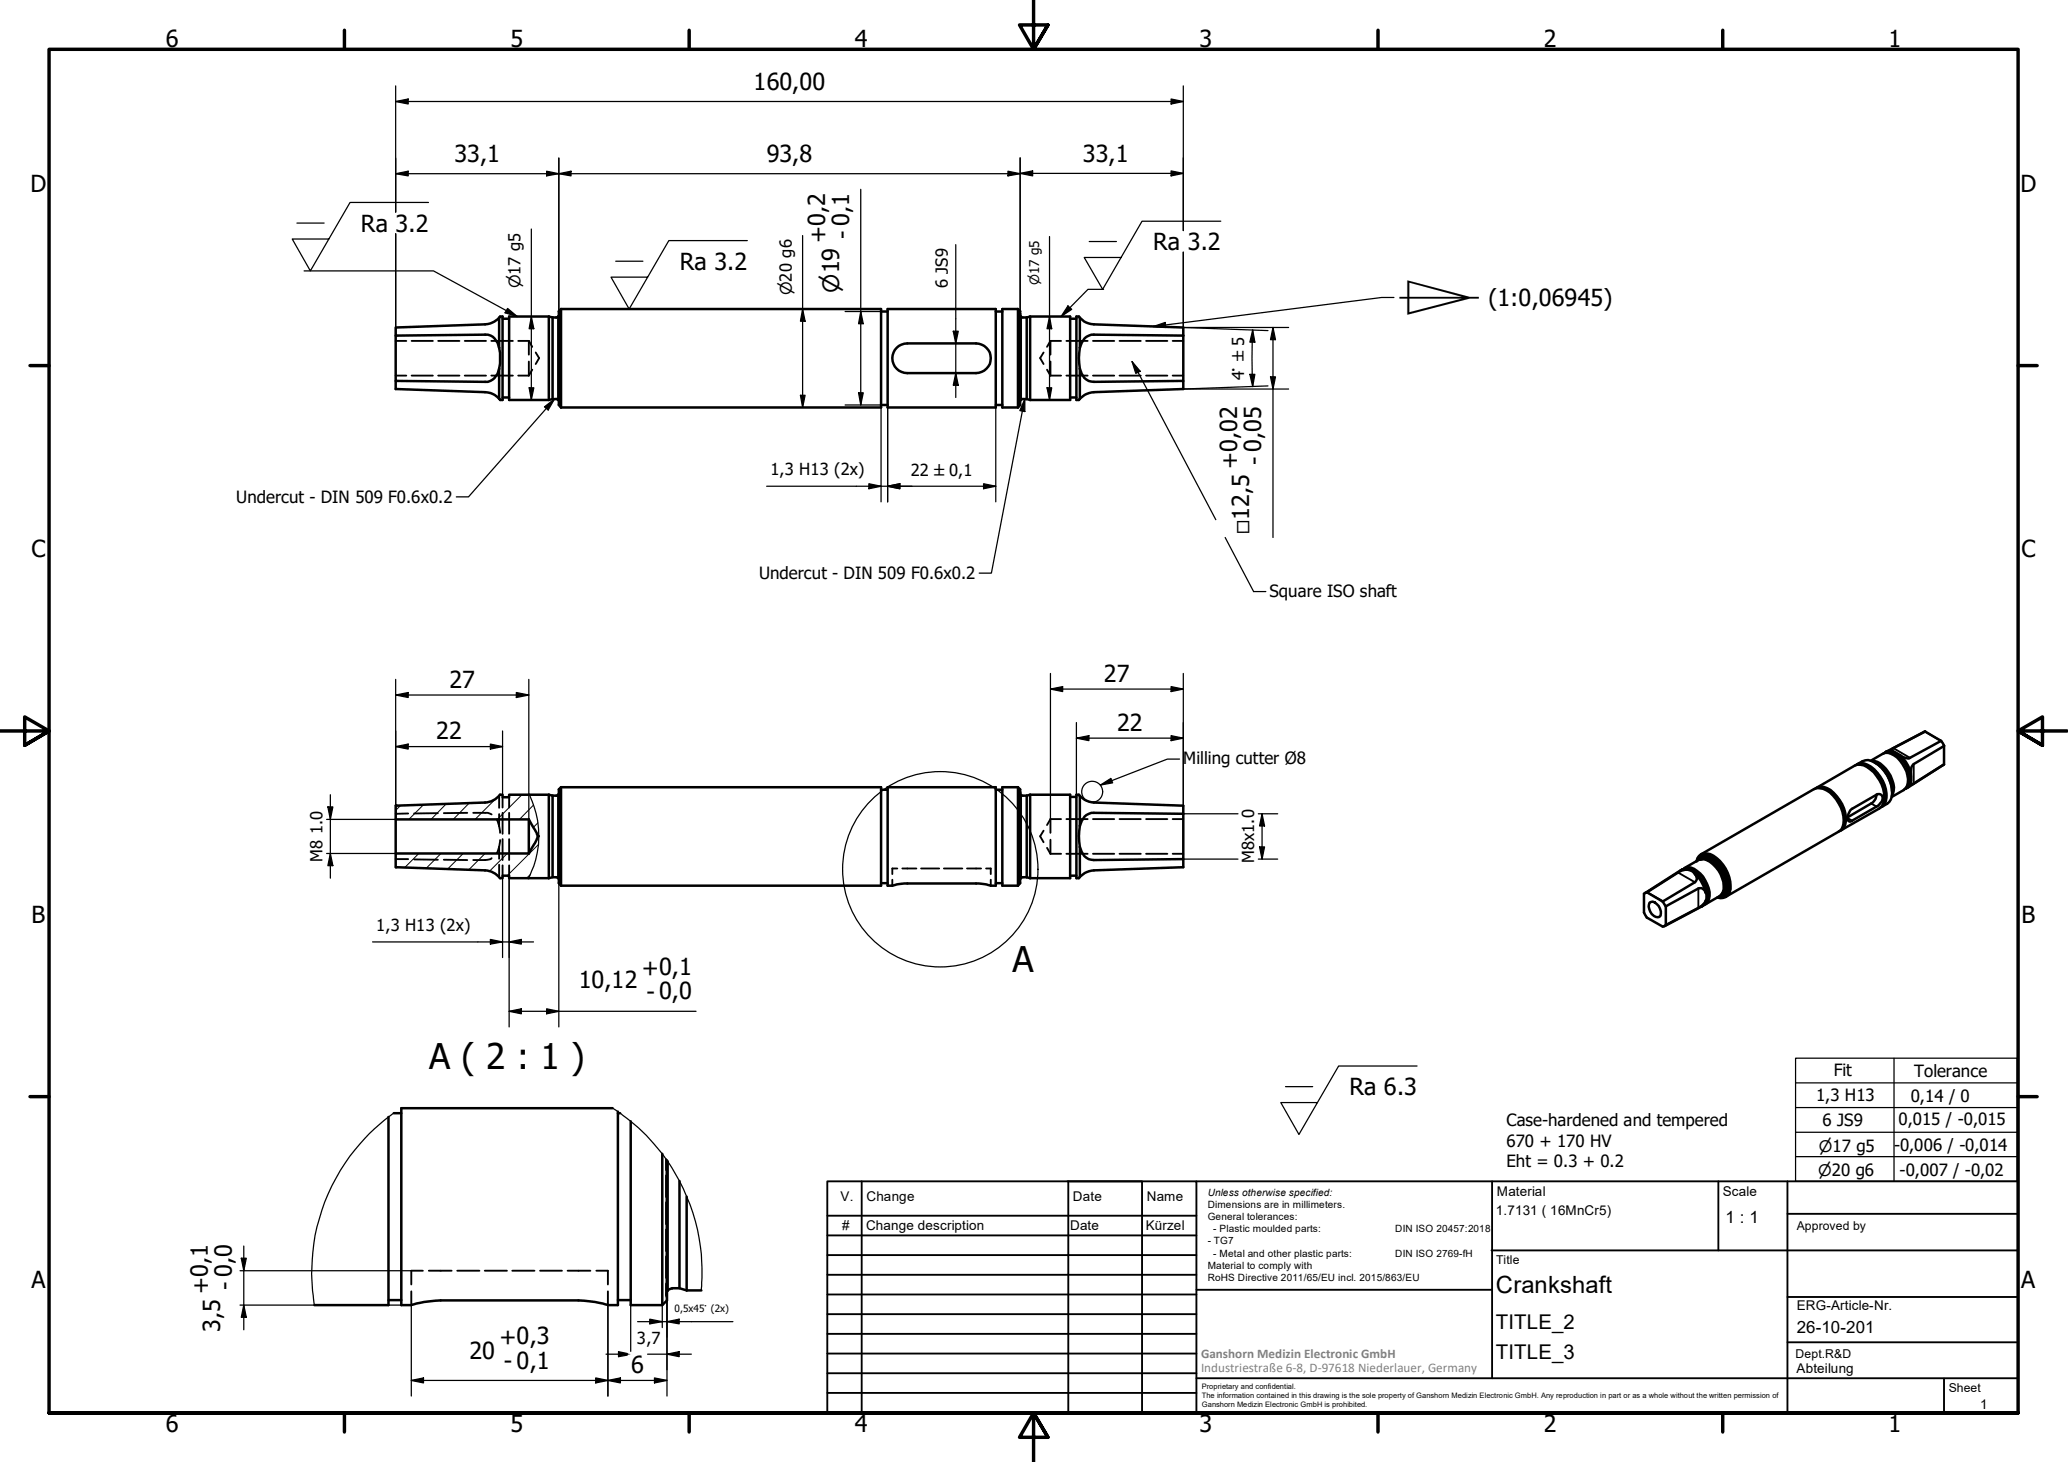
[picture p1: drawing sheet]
<svg xmlns="http://www.w3.org/2000/svg" width="420mm" height="297mm" viewBox="0 0 420 297" stroke-linecap="round" stroke-linejoin="round" font-family="sans-serif">
<!-- layer: Hatch (ISO) -->
<g fill="none" stroke="#000" stroke-width=".2">
<path d="M80.6 173.4l-.2 .2M81.4 163.6l-1 1M85.1 173.4l-2.9 2.9M86 163.5l-2.9 3M89.6 173.4l-3 3M90.7 163.3l-3.1 3.2M94.1 173.4l-3.2 3.2M95.3 163.2l-3.2 3.3M98.6 173.4l-3.4 3.3M100.6 162.4l-4.1 4.1M103.1 173.4l-3.6 3.6M106 161.5l-5 5"/>
<path d="M107.7 177.7l-.7 .7M108.4 163.6l-2.9 2.9M109.3 167.2l-.9 .9M109.4 171.6l-6.3 6.3"/>
</g>
<!-- layer: Hidden (ISO) -->
<g fill="none" stroke="#000" stroke-width=".38">
<path d="M80.4 76.3h2.1M80.4 69.3h2.1M83.6 76.3h4.3M83.6 69.3h4.3M89 76.3h4.3M89 69.3h4.3M94.4 76.3h4.3M94.4 69.3h4.3M99.8 76.3h4.4M99.8 69.3h4.4M105.3 76.3h2.1M105.3 69.3h2.1"/>
<path d="M107.4 69.3v2.8M107.4 73.5v2.8M107.4 69.3l.7 1.2M108.1 75.1l-.7 1.2M108.8 71.6l.7 1.2-.7 1.2M113.5 63.2v.2M113.5 64.1v.1M113.6 79.3v2.7M113.6 63.6v.2M113.6 63.9v2.4M113.6 67.4v4.8M113.6 73.4v4.8"/>
<path d="M207.2 67.4v4.8M207.2 73.4v4.8M207.2 79.3v2.4M207.3 64l-.1-.1v2.4M207.3 63.2v.2M207.3 64.1v.1M207.3 63.6l-.1 .2M212 71.6l-.7 1.2 .7 1.2M212.7 75.1l.7 1.2M213.4 69.3v2.8M213.4 73.5v2.8M213.4 76.3h2.2"/>
<path d="M213.4 69.3h2.2M213.4 69.3l-.7 1.2M216.7 76.3h4.3M216.7 69.3h4.3M222.1 76.3h4.3M222.1 69.3h4.3M227.5 76.3h4.3M227.5 69.3h4.3M232.9 76.3h4.3M232.9 69.3h4.3M238.3 76.3h2.1M238.3 69.3h2.1"/>
<path d="M113.5 81.4v.1M113.5 82.2v.1M207.3 81.6v.4M207.3 81.4v.1M207.3 82.2v.1M80.4 174.5h.1M80.4 165.3h.1M80.5 174.5h2.4M82.9 165.3h-2.4M84.1 174.6l4.9 .1M89 165.2l-4.9 .1M90.2 174.7h4.7"/>
<path d="M94.9 165.1l-4.7 .1M96.1 165.1h3l.8 .4M99.9 174.4l-.2 .1-1.1 .2h-2.5M100.9 166.5l.5 1.3M101.4 167.8l.2 1.4M101.4 172.1l-.5 1.2M101.4 161.7v2.4M101.4 165.4v2.4M101.4 172.1v2.4M101.4 175.7v2.5M101.6 170.7l-.2 1.4M102.1 162v2.1"/>
<path d="M102.1 165.1v4.3M102.1 170.5v4.2M102.1 175.8v2.1M103.4 162v2.1M103.4 165.1v4.3M103.4 170.5v4.2M103.4 175.8v2.1M109.5 169.8v.2M113.5 160.4v.2M113.5 161.2v.1M113.5 178.5v.1M113.5 179.3v.1"/>
<path d="M113.6 176.5v2.6M113.6 160.8v.2M113.6 161v2.4M113.6 164.6v4.7M113.6 170.5v4.7M181.3 178.7v1.2M182.3 176.5h-1v1.1M183.3 176.5h2.9M187.1 176.5h3.7M191.8 176.5h3.7M196.5 176.5h2.8M200.3 176.5h1v1.1"/>
<path d="M201.3 178.7v1.2M207.2 164.6v4.7M207.2 170.5v4.7M207.2 176.5v2.4M207.3 178.7v.4M207.3 161.1l-.1-.1v2.4M207.3 160.4v.2M207.3 161.2v.1M207.3 178.5v.1M207.3 179.3v.1M207.3 160.8l-.1 .2M212 168.8l-.7 1.1 .7 1.2"/>
<path d="M212.7 172.3l.7 1.2M213.4 166.4v2.8M213.4 170.6v2.9M213.4 166.4h2.2M213.4 173.5h2.2M213.4 166.4l-.7 1.2M216.7 166.4h4.3M216.7 173.5h4.3M222.1 166.4h4.3M222.1 173.5h4.3M227.5 166.4h4.3M227.5 173.5h4.3"/>
<path d="M232.9 166.4h4.3M232.9 173.5h4.3M238.3 166.4h2.1M238.3 173.5h2.1M135.3 235.5v2.2M135.3 238.8v4.4M85.9 258.2h-2.3v2.8M87.1 258.2h4.7M92.9 258.2h4.5M98.5 258.2h4.5M104.1 258.2h4.5M109.7 258.2h4.5"/>
<path d="M115.3 258.2h4.7M121.2 258.2h2.3v2.8M135.3 244.3v4.4M135.3 249.8v4.4M135.3 255.3v4.3M83.6 262.4v2.8M123.5 262.4v2.8M135.3 260.8v2.1M135.3 263.1l.1 .4M135.4 262.7l-.1 .3M135.4 263.8l.1 .4M135.5 262.4l-.1 .2"/>
</g>
<g fill="#000">
<circle cx="113.6" cy="63.8" r=".19"/>
<circle cx="113.6" cy="63.9" r=".19"/>
<circle cx="207.2" cy="63.8" r=".19"/>
<circle cx="113.6" cy="161" r=".19"/>
<circle cx="207.2" cy="161" r=".19"/>
</g>
<!-- layer: Visible (ISO) -->
<g fill="none" stroke="#000" stroke-width=".51">
<path d="M80.4 77.4v1.6l18.7 .7a3.9 3.9 0 0 1 2.3 1.3M101.4 64.6l.2-.3h.5v17h-.5l-.2-.3M101.4 70.7a12 12 0 0 1 0 4.2M101.4 70.7a2.78 2.78 0 0 0-2.8-2.7l-18.2 .2v9.2l18.2 .2a2.88 2.88 0 0 0 2.8-2.7M101.4 64.6l-1.3 .9-1.5 .4-18.2 .6v1.7M101.4 64.6v6.1M101.4 74.9v6.1M102.1 64.8h1.3M111.5 64.3h-8.1v17h8.1M111.5 64.3v17M111.5 64.3l.8 .2M112.3 64.5v16.6"/>
<path d="M113.4 64.3l-.2 .2h-.9M113.5 64.3v17M113.5 64.3h.1M113.5 64.2h.1M114 62.8l-.5 .4v19.1l.5 .5M114 62.8v20M114 62.8h65v20h-65M179 63.3h1.3M180.3 62.8h22v20h-22zM182.2 70.7a3.1 3.1 0 0 1 2.1-.9h14a3 3 0 0 1 3 3 3 3 0 0 1-3 3h-14a3 3 0 0 1-2.8-1.8 3 3 0 0 1 .7-3.3zM202.3 63.3h1.3M206.8 62.8l.5 .4v19.1l-.5 .5"/>
<path d="M206.8 62.8v20M206.8 62.8h-3.2v20h3.2M207.3 64.2h.1M207.3 64.2v17.1M207.8 64.5l-.5-.2 .1 17 .4-.2M207.8 64.5h.8M208.6 64.5v16.6M209.3 64.3v17M209.3 64.3h8.1v17h-8.1M209.3 64.3l-.7 .2M217.4 64.8h1.3M219.4 64.6l-.2-.3h-.5v17h.5l.2-.3"/>
<path d="M219.4 70.7a12 12 0 0 0 0 4.2M219.4 64.6a4 4 0 0 0 2.8 1.3l18.2 .6v1.7M219.4 64.6v6.1M219.4 74.9v6.1M240.4 68.2v9.2l-18.2 .2a2.93 2.93 0 0 1-2.8-2.7M240.4 77.4v1.6l-18.7 .7a4.3 4.3 0 0 0-2.3 1.3M240.4 68.2l-18.2-.2a2.64 2.64 0 0 0-2.4 1.6l-.4 1.1M102.1 80.8h1.3M111.5 81.3a1.79 1.79 0 0 1 1.9 0M113.5 81.3h.1M113.5 81.3v.1M179 82.3h1.3"/>
<path d="M202.3 82.3h1.3M207.3 81.3v.1M207.8 81.1h.8M208.6 81.1l.7 .2M217.4 80.8h1.3M114 159.9l-.5 .5v19l.5 .5M114 159.9v20M114 159.9h65v20h-65M180.3 159.9h22v20h-1.1l-2.3-.4h-15.2l-2.3 .4h-1.1zM206.8 159.9l.5 .5v19l-.5 .5M206.8 159.9v20M206.8 159.9h-3.2v20h3.2"/>
<path d="M377.1 155.4a2.92 2.92 0 0 1 3.7 .9 7.1 7.1 0 0 1 2.4 6.4l-.3 .7-.4 .4-.5 .3M377.3 155.3a2.98 2.98 0 0 1 4.3 .1 7 7 0 0 1 2.6 7l-.8 .9-1.1 .6M377.9 155.4a4.5 4.5 0 0 1 4.2 2.9 4.7 4.7 0 0 1 .4 5.1M380.1 154.5l2.4-1.4a3.1 3.1 0 0 1 3.5 1.4 5.6 5.6 0 0 1 1.5 5.2l-.7 .8-2.4 1.4M380.3 154.6a4 4 0 0 1 3.4 2.3 4.7 4.7 0 0 1 .7 4.8M380.9 154.9a7.1 7.1 0 0 1 3.5 6.1M381.2 155.1a6.5 6.5 0 0 1 3.2 5.6M382.8 153a2.23 2.23 0 0 1 2.8 .4 6.3 6.3 0 0 1 2.4 5.7l-.2 .6-.8 .6M383 152.9a1.79 1.79 0 0 1 2.3 .1l.8 .5M383.5 153a4 4 0 0 1 3.8 2.8 3.8 3.8 0 0 1 .1 4M384.7 152l-.5 .4 .4 .2M386.1 153.5a5.8 5.8 0 0 1 2 5.9l-.2 .4-.7 .5"/>
<path d="M391.2 148.6l3.2 1.9-6.5 3.6-.8-.1-1-.5M391.2 148.6l-7.9 4.1M391.2 148.6l-.3 .1M394.4 150.5l.6 1M395 151.5v3.8M395 151.5l-6.2 3.7-.4 .6-.2 1.4M395 155.3l-6.4 4-.3 .1-.1-.5M395 155.3l-7.5 4.8M80.4 163.7v2.8h27M80.4 166.5v6.9M80.6 163.6h-.2M98.5 176.8a4 4 0 0 1 3.1 1.6h.5v-.5h1.3v.5h8.1"/>
<path d="M107.4 166.5l.7 1.1a4.1 4.1 0 0 1 1.1 2.6l-1.8 3.2M107.4 173.4h-27v2.8l18.2 .6M107.4 166.5v6.9M111.5 161.5h-8.1v.5h-1.3v-.5h-.5a4.1 4.1 0 0 1-3.1 1.6l-17.9 .6M111.5 178.4a1.79 1.79 0 0 1 1.9 0M111.5 161.5v16.9M111.5 161.5l.8 .2M112.3 161.7v16.5M113.4 161.5l-.2 .1-.9 .1M113.5 161.5v16.9M113.5 161.5h.1M113.5 178.4h.1"/>
<path d="M113.5 178.5h.1M113.5 161.4h.1M179 160.5h1.3M179 179.4h1.3M202.3 160.5h1.3M202.3 179.4h1.3M207.3 161.4h.1M207.3 178.5h.1M207.3 161.4v17.1M207.8 161.7l-.5-.2 .1 16.9 .4-.2M207.8 161.7h.8M207.8 178.2h.8"/>
<path d="M208.6 161.7v16.5M208.6 178.2l.7 .2M209.3 161.5v16.9M209.3 161.5h8.1v16.9h-8.1M209.3 161.5l-.7 .2M217.4 161.9h1.3M217.4 177.9h1.3M219.4 167.8a12 12 0 0 0 0 4.3M219.4 161.7l-.2-.2h-.5v16.9h.5l.2-.2M219.4 161.7l.4 .3a4 4 0 0 0 2.4 1.1l18.2 .6v1.6M219.4 161.7v6.1M219.4 172.1v6.1"/>
<path d="M240.4 165.3v9.2l-18.2 .2a2.93 2.93 0 0 1-2.8-2.6M240.4 174.5v1.7l-18.7 .7a4.3 4.3 0 0 0-2.3 1.3M240.4 165.3l-18.2-.2a2.64 2.64 0 0 0-2.4 1.7l-.4 1M341.5 176.8a2.48 2.48 0 0 1 3.2 .7 5.9 5.9 0 0 1 2 5.7l-.9 1M342 176.6a2.02 2.02 0 0 1 2.8 .4 6.7 6.7 0 0 1 2.5 5 1.77 1.77 0 0 1-1.1 1.9M342.2 176.4l2.9-1.7a3.1 3.1 0 0 1 3.5 1.4 5.7 5.7 0 0 1 1.4 5.2l-.2 .5-.5 .3-2.8 1.7M342.7 176.5a4.2 4.2 0 0 1 3.8 2.8 3.8 3.8 0 0 1 .1 4M342.9 176.7h-.5l-1.3 .5-6.5 4.1M344.4 177.6a1.03 1.03 0 0 1 0 1.6l-6.6 4M344.7 175a1.88 1.88 0 0 1 2.8-1.5 7.2 7.2 0 0 1 3.9 7.8 1.89 1.89 0 0 1-2.5 1.1M344.7 175a1.89 1.89 0 0 1 3.2-.9 7 7 0 0 1 3.3 6.7 1.76 1.76 0 0 1-2.2 1.5M345.5 174.6a3.3 3.3 0 0 1 3.3 1.4 6.7 6.7 0 0 1 1.6 4.5l-.2 .6-.5 .7"/>
<path d="M345.6 173.6l23-13.3a3.4 3.4 0 0 1 3.8 1.4 6.8 6.8 0 0 1 1.9 6.4l-.3 .5-.4 .4-23 13.2M345.6 174.5h.1M345.8 174.4a1.94 1.94 0 0 1 2.2 .3 6 6 0 0 1 2.7 6.2l-.7 .8M368.8 160.2a2.92 2.92 0 0 1 3.8 .9 7.1 7.1 0 0 1 2.3 6.4l-.3 .6-.8 .7M369.1 160.1l7.7-4.5a2.88 2.88 0 0 1 3.2 .7 6.9 6.9 0 0 1 2.6 7.1l-.8 .9-7.8 4.4M369.6 160.1a4.7 4.7 0 0 1 4.3 2.9 5 5 0 0 1 .4 5.2M375.9 164.6l5.4-3.1a.84 .84 0 0 1 1 .1 .84 .84 0 0 1 .1 1.1l-.9 1.1-5.2 2.9a.52 .52 0 0 1-.7 .2 .52 .52 0 0 1-.2-.7l.1-.8zM381.3 161.5a2.08 2.08 0 0 1-1.1 1.7l-4.8 2.8M334.2 181.5l7.2-4.7a2.55 2.55 0 0 1 3 .8 6.9 6.9 0 0 1 2.3 5l-.3 1-.7 .6-7.6 4M334.6 181.3l-.6 .3v3.8l.3 .5 .3 .5 3.2 1.9 .7-.4M334.6 181.3l3.2 1.9M335.2 183.4a1.58 1.58 0 0 1 2 1.2 1.5 1.5 0 0 1-.1 1.7 2.06 2.06 0 0 1-1.9-2.9z"/>
<path d="M337.8 183.2l.7 1M346.5 181.3a1.03 1.03 0 0 0-1.4-.8l-6.6 3.6v3.8M346.5 183.1l-.2 .3-.8 .8-7 3.7M349.6 181.8a1.71 1.71 0 0 0 1.3-1.7 6.7 6.7 0 0 0-3.2-5.7 1.88 1.88 0 0 0-2.3 .2 1.97 1.97 0 0 1 2.7 .1 6.2 6.2 0 0 1 2.7 6.2l-.7 .8-.5 .2M349.8 181.7v.1M78.9 226.9v38.3h-15M80 226.2h1.5M124.5 225.2h-43v40h2.1a22.5 22.5 0 0 1 5.9-1h28a22.5 22.5 0 0 1 6 1h2v-39.3M125.5 226.2h.5M128.1 227.8v37.4h6.5l.9-1v-28.4M134.6 234.4v30.8M135.6 236v26.2h-.1"/>
<path d="M138 240v21.7M139.5 243.1v19.1M78.9 264.1h2.6M125.5 264.1h2.6M135.6 262.3l-.1 .1M136.5 261.7h1.5l1.5 .5M136.6 261.8l-.5 .1-.4 .3M139.5 262.2h3"/>
</g>
<!-- layer: Break Line (ISO) -->
<path d="M107.5 161.5a18.7 18.7 0 0 1-.1 16.9M80 226.2a39.6 39.6 0 0 0-16.1 39M124.5 225.2l1 .7M126 226.2a39.8 39.8 0 0 1 16.5 36" fill="none" stroke="#000" stroke-width=".25"/>
<!-- layer: Visible Narrow (ISO) -->
<path d="M384.7 152l3.3 2M388.8 155.2v4M391.1 148.6l3.2 1.9M395 151.6v3.7M340.9 177.3l3.5 1.9M345.1 174.7a1.74 1.74 0 0 1 2.5-.5 6.5 6.5 0 0 1 3.4 6.7 1.7 1.7 0 0 1-1.6 1.2M345.7 174.5a2.31 2.31 0 0 1 2.8 .8 6.5 6.5 0 0 1 2.1 5l-.4 1.1-.4 .3M375.4 166.2l.9 .5M380.2 163.2l1.1 .7M334.6 181.3l3.3 1.8M338.5 184.1v3.8M345.1 180.5v4" fill="none" stroke="#000" stroke-width=".38"/>
<!-- layer: Visible (ISO) -->
<circle cx="350" cy="181.7" r=".25" fill="#000"/>
<!-- layer: Detail Boundary (ISO) -->
<circle cx="191" cy="176.6" r="19.8" fill="none" stroke="#000" stroke-width=".25"/>
<!-- layer: Border (ISO) -->
<g fill="none" stroke="#000" stroke-width=".7">
<path d="M70 6.1v3.9M140 6.1v3.9M210 0v10l-2.9-4.9h5.8l-2.9 4.9 2.9-4.9M280 6.1v3.9M350 6.1v3.9M6.1 74.3h3.9M410 74.3h3.9M0 148.5h10l-5-2.8v5.7l5-2.9-5 2.9M420 148.5h-10l5-2.8v5.7l-5-2.9 5 2.9M6.1 222.8h3.9M410 222.8h3.9M10 287.1v-277.1h400v277.1h-400h400"/>
<path d="M70 287.1v3.8M140 287.1v3.8M212.9 292l-2.9-4.9 2.9 4.9h-5.8l2.9-4.9v9.9M280 287.1v3.8M350 287.1v3.8"/>
</g>
<!-- layer: TitleBlock -->
<g fill="none" stroke="#000" stroke-width=".38">
<path d="M168.1 251h75M168.1 247h75M168.1 255h75M168.1 259h75M175.1 240v47M216.9 240h15M217 240v47M232 240v47M243.1 240.1v46.9h-75v-47h241.9v47.1h-167M303 254h107M303.1 240v40M349.1 240v14"/>
<path d="M363.2 240v47.1M363.2 246.6h46.8M168.1 271h75M168.1 263h75M168.1 267h75M168.1 275h75M168.1 279h75M243.1 262.1h60M363.2 272.7h46.8M363.2 263.5h46.8M168.1 283h75M216.9 287h15"/>
<path d="M243.1 280h166.9M395 280.1v7"/>
</g>
<!-- layer: Sketch Geometry (ISO) -->
<g fill="none" stroke="#000" stroke-width=".25">
<path d="M364.8 215h45v25h-45zM384.8 215v25M364.8 235h45M364.8 230h45M364.8 225h45M364.8 220h45"/>
<circle cx="221.9" cy="160.9" r="2.13"/>
</g>
<!-- layer: Dimension (ISO) -->
<g fill="none" stroke="#000" stroke-width=".25">
<path d="M80.4 17.4v25.7M240.4 17.4v29.4M80.4 20.6l2.5-.5v1zM80.4 35.3l2.5-.5v.9zM80.4 20.6h160M80.4 35.3h126.9M111.1 34.8l2.4 .5-2.4 .4zM113.5 35.3l2.5-.5v.9zM113.5 32.1v31.1M174.9 38.5v43.8M204.8 34.8l2.5 .5-2.5 .4zM207.3 35.2l2.5-.5v1z"/>
<path d="M207.3 32.1v31.1M207.3 35.2h33.1M237.9 20.1l2.5 .5-2.5 .5zM237.9 34.7l2.5 .5-2.5 .5zM80.4 47.5v20.7M107.9 46.5v34.8M163.1 47.9v34.9M194.2 49.7v31.1M213.2 48.1v33.2M240.4 51.2v17M107.5 78.8h1l-.6 2.5zM107.9 64.3l.6 2.5h-1z"/>
<path d="M163.1 62.8l.5 2.5h-1zM171.7 63.3h7.3M174.4 79.8h1l-.5 2.5zM174.9 63.3l.5 2.5h-1zM193.7 67.3h1l-.5 2.5zM194.2 75.8l.5 2.5h-1zM212.7 78.8h1l-.5 2.5zM213.2 64.3l.5 2.5h-1zM240.3 66.5l17.3 .7M240.4 79h21.4M240.4 66.5h21.4M253.9 76.1h1.1l-.5 2.4z"/>
<path d="M254.5 67l.5 2.5h-1.1zM254.5 67l-.1 5.8 .1 5.7M257.6 78.4l-17.3 .6M258.1 76.6h1l-.5 2.4zM258.6 66.5l.5 2.5h-1zM258.6 66.5v42.7M155.8 98.8h46.5M162.6 80.3h1l-.5 2.5zM171.7 82.3h7.3M176.5 98.3l2.5 .5-2.5 .5zM179 82.8v19.2M180.3 98.8l2.5-.5v1z"/>
<path d="M180.3 82.8v19.2M199.8 98.3l2.5 .5-2.5 .5zM202.3 82.8v19.2M80.4 138v28.5h-14M107.4 138v28.5M213.4 136.8v29.6M237.9 139.5l2.5 .5-2.5 .5zM240.4 136.8v28.5h11.1M80.4 141.2l2.5-.5v1zM80.4 151.7l2.5-.5v1zM80.4 141.2h27M80.4 151.7h21.7"/>
<path d="M99.6 151.2l2.5 .5-2.5 .5zM102.1 148.5v13M104.9 140.7l2.5 .5-2.5 .5zM213.4 140l2.5-.5v1zM213.4 140h27M218.7 150l2.5-.5v1zM218.7 150h21.7M218.7 146.8v14.7M237.9 149.5l2.5 .5-2.5 .5zM66.4 173.4h14M66.6 163.9h1l-.5 2.6zM67.1 173.4l.5 2.5h-1z"/>
<path d="M67.1 161.5v16.9M102.1 178.4v16.1M103.4 178.4v30.2M113.5 179.4v29.2M240.3 174.5h11.2M255.7 165.3h3.9M255.7 174.5h3.9M255.9 172.1h1l-.5 2.4zM256.4 165.3l.5 2.5h-1zM256.4 165.3v9.2M75.7 191.4h32.7M99.6 190.9l2.5 .5-2.5 .4z"/>
<path d="M103.4 191.4l2.5-.5v.9zM103.4 205.5l2.5-.5v1zM103.4 205.5h38M111.1 205l2.4 .5-2.4 .5zM48.8 258.2h34.8M49 255.6h1l-.5 2.6zM49.5 253.2v17M48.8 265.2h32.7M49.5 265.2l.5 2.4h-1zM83.6 265.2v18.4M121 280l2.5 .5-2.5 .5zM123.1 275.1h4.3"/>
<path d="M123.5 265.2v18.4M127.4 275l-1.7-.4v1l1.7-.3M128.1 265.2v9.4M129.5 268.5h19.4M131.6 275.1h8.9M132 268l2.6 .5-2.6 .5zM133 280l2.5 .5-2.5 .5zM134.6 265.2v4.5M135.5 275.1l2.5-.5v1zM135.5 268.5l2.5-.5v1zM135.5 264.2v19.4M83.6 280.5l2.4-.5v1z"/>
<path d="M83.6 280.5h51.9M123.5 280.5l2.5-.5v1z"/>
</g>
<g fill="#000">
<path d="M80.4 20.6l2.5-.5v1zM80.4 35.3l2.5-.5v.9zM111.1 34.8l2.4 .5-2.4 .4zM113.5 35.3l2.5-.5v.9zM204.8 34.8l2.5 .5-2.5 .4zM207.3 35.2l2.5-.5v1zM237.9 20.1l2.5 .5-2.5 .5zM237.9 34.7l2.5 .5-2.5 .5zM107.5 78.8h1l-.6 2.5zM107.9 64.3l.6 2.5h-1zM163.1 62.8l.5 2.5h-1zM174.4 79.8h1l-.5 2.5z"/>
<path d="M174.9 63.3l.5 2.5h-1zM193.7 67.3h1l-.5 2.5zM194.2 75.8l.5 2.5h-1zM212.7 78.8h1l-.5 2.5zM213.2 64.3l.5 2.5h-1zM253.9 76.1h1.1l-.5 2.4zM254.5 67l.5 2.5h-1.1zM258.1 76.6h1l-.5 2.4zM258.6 66.5l.5 2.5h-1zM162.6 80.3h1l-.5 2.5zM176.5 98.3l2.5 .5-2.5 .5zM180.3 98.8l2.5-.5v1z"/>
<path d="M199.8 98.3l2.5 .5-2.5 .5zM213.4 140l2.5-.5v1zM80.4 141.2l2.5-.5v1zM80.4 151.7l2.5-.5v1zM99.6 151.2l2.5 .5-2.5 .5zM104.9 140.7l2.5 .5-2.5 .5zM218.7 150l2.5-.5v1zM237.9 139.5l2.5 .5-2.5 .5zM237.9 149.5l2.5 .5-2.5 .5zM66.6 163.9h1l-.5 2.6zM67.1 173.4l.5 2.5h-1zM255.9 172.1h1l-.5 2.4z"/>
<path d="M256.4 165.3l.5 2.5h-1zM99.6 190.9l2.5 .5-2.5 .4zM103.4 191.4l2.5-.5v.9zM103.4 205.5l2.5-.5v1zM111.1 205l2.4 .5-2.4 .5zM49 255.6h1l-.5 2.6zM49.5 265.2l.5 2.4h-1zM83.6 280.5l2.4-.5v1zM125.7 274.6l2.4 .5-2.4 .5zM123.5 280.5l2.5-.5v1zM132 268l2.6 .5-2.6 .5zM135.5 275.1l2.5-.5v1z"/>
<path d="M135.5 268.5l2.5-.5v1zM121 280l2.5 .5-2.5 .5zM133 280l2.5 .5-2.5 .5z"/>
</g>
<!-- layer: Symbol (ISO) -->
<g fill="none" stroke="#000" stroke-width=".25">
<path d="M60.3 45.3h5.5M61.8 55h26.3l17 9.3M87.1 41.1h-16l-8 13.9-3.7-6.4h7.4M125.1 53.1h5.5M151.8 48.9h-15.9l-8.1 13.9-3.7-6.5h7.5M221.3 49.1h5.5M224.2 58.8h-3.2l-5.4 5.5M248 44.9h-16l-8 13.9-3.7-6.5h7.5M103.1 62.7l2 1.6-2.5-.8zM217 62.2l.7 .7-2.1 1.4zM230 73.5l1.6 1.9-.8 .5zM230 73.5l17 32.1"/>
<path d="M234.3 66.3l2.4-.8 .2 1zM283.2 60.4h-2.5l-46.4 5.9M110.6 82.7l2-1.6-1.2 2.2zM112.6 81.1l-17.4 19.9h-2.5M208.2 81.1v2.5l-1-.2zM208.2 81.1l-6.8 35.3h-2.5M248.9 109.2l5.8 11h2.5M223.6 159.5l2.1-1.3 .4 .9zM239.6 154.2h-2.4l-13.6 5.3M287.9 216.6h-15.9l-8.1 13.9-3.7-6.5h7.5M261.2 220.8h5.5"/>
</g>
<path d="M103.1 62.7l2 1.6-2.5-.8zM217 62.2l.7 .7-2.1 1.4zM230 73.5l1.6 1.9-.8 .5zM234.3 66.3l2.4-.8 .2 1zM110.6 82.7l2-1.6-1.2 2.2zM208.2 81.1v2.5l-1-.2zM223.6 159.5l2.1-1.3 .4 .9z" fill="#000"/>
<g font-size="7.2">
<text x="205.7" y="197.4">A</text>
<text x="87.2" y="217.2">A ( 2 : 1 )</text>
</g>
<g font-size="4.8">
<text x="33.7" y="9.6">6</text>
<text x="103.7" y="9.6">5</text>
<text x="173.7" y="9.6">4</text>
<text x="243.7" y="9.6">3</text>
<text x="313.7" y="9.6">2</text>
<text x="383.7" y="9.6">1</text>
<text x="153.1" y="18.2">160,00</text>
<text x="92.3" y="32.9">33,1</text>
<text x="155.8" y="32.9">93,8</text>
<text x="220" y="32.8">33,1</text>
<text x="6.2" y="38.9">D</text>
<text x="410.5" y="38.9">D</text>
<text x="73.3" y="47">Ra 3.2</text>
<text x="167.8" y="49.5" transform="rotate(-90 167.8 49.5)">+0,2</text>
<text x="172.7" y="48.6" transform="rotate(-90 172.7 48.6)">- 0,1</text>
<text x="234.3" y="50.8">Ra 3.2</text>
<text x="138.1" y="54.8">Ra 3.2</text>
<text x="251.5" y="95.4" transform="rotate(-90 251.5 95.4)">+0,02</text>
<text x="256.4" y="94.5" transform="rotate(-90 256.4 94.5)">- 0,05</text>
<text x="253.8" y="105.6" transform="rotate(-90 253.8 105.6)">12,5</text>
<text x="6.4" y="113.1">C</text>
<text x="410.7" y="113.1">C</text>
<text x="91.3" y="139.7">27</text>
<text x="224.3" y="138.5">27</text>
<text x="226.9" y="148.4">22</text>
<text x="88.6" y="150.2">22</text>
<text x="6.4" y="187.4">B</text>
<text x="410.7" y="187.4">B</text>
<text x="117.6" y="200.6">10,12</text>
<text x="130.4" y="198.4">+0,1</text>
<text x="131.3" y="203.2">- 0,0</text>
<text x="274.2" y="222.5">Ra 6.3</text>
<text x="6.4" y="261.7">A</text>
<text x="42.4" y="263" transform="rotate(-90 42.4 263)">+0,1</text>
<text x="47.3" y="262.1" transform="rotate(-90 47.3 262.1)">- 0,0</text>
<text x="303.9" y="262.7">Crankshaft</text>
<text x="410.7" y="261.7">A</text>
<text x="44.7" y="270.6" transform="rotate(-90 44.7 270.6)">3,5</text>
<text x="101.5" y="273.4">+0,3</text>
<text x="95.4" y="276.1">20</text>
<text x="102.4" y="278.2">- 0,1</text>
<text x="128.2" y="278.9">6</text>
<text x="33.7" y="290.9">6</text>
<text x="103.7" y="290.9">5</text>
<text x="173.7" y="290.9">4</text>
<text x="243.7" y="290.9">3</text>
<text x="313.7" y="290.9">2</text>
<text x="383.7" y="290.9">1</text>
</g>
<g font-size="4.6">
<text x="170.5" y="59.5" transform="rotate(-90 170.5 59.5)">⌀19</text>
<text x="284" y="62.2">⌲ (1:0,06945)</text>
</g>
<g font-size="4.1">
<text x="303.9" y="270.1">TITLE_2</text>
<text x="303.9" y="276.1">TITLE_3</text>
</g>
<g font-size="3.4">
<text x="192.6" y="58.6" transform="rotate(-90 192.6 58.6)">6 JS9</text>
<text x="252.8" y="77.2" transform="rotate(-90 252.8 77.2)">4° ±5</text>
<text x="156.5" y="96.6">1,3 H13 (2x)</text>
<text x="185" y="96.6">22 ±0,1</text>
<text x="48" y="102.2">Undercut - DIN 509 F0.6x0.2</text>
<text x="154.2" y="117.7">Undercut - DIN 509 F0.6x0.2</text>
<text x="257.9" y="121.2">Square ISO shaft</text>
<text x="240.4" y="155.2">Milling cutter Ø8</text>
<text x="65.5" y="169.5" transform="rotate(-90 65.5 169.5)">1.0</text>
<text x="65.5" y="175.1" transform="rotate(-90 65.5 175.1)">M8</text>
<text x="254.8" y="175.4" transform="rotate(-90 254.8 175.4)">M8x1.0</text>
<text x="76.5" y="189.2">1,3 H13 (2x)</text>
<text x="372.6" y="218.6">Fit</text>
<text x="388.9" y="218.7">Tolerance</text>
<text x="369" y="223.8">1,3 H13</text>
<text x="388.2" y="223.9">0,14 / 0</text>
<text x="306.1" y="228.8">Case-hardened and tempered</text>
<text x="306.1" y="233">670 + 170 HV</text>
<text x="370.3" y="228.7">6 JS9</text>
<text x="384.8" y="233.9">-0,006 / -0,014</text>
<text x="385.7" y="228.6">0,015 / -0,015</text>
<text x="306.1" y="237">Eht = 0.3 + 0.2</text>
<text x="386" y="238.9">-0,007 / -0,02</text>
<text x="350.6" y="248.5">1 : 1</text>
<text x="129.4" y="273">3,7</text>
<text x="365.1" y="270.9">26-10-201</text>
</g>
<g font-size="3.2">
<text x="105.7" y="58.6" transform="rotate(-90 105.7 58.6)">⌀17 g5</text>
<text x="160.8" y="60" transform="rotate(-90 160.8 60)">⌀20 g6</text>
<text x="253.8" y="108.4" transform="rotate(-90 253.8 108.4)">□</text>
<text x="369.5" y="234">⌀17 g5</text>
<text x="369.4" y="238.9">⌀20 g6</text>
</g>
<g font-size="2.7">
<text x="170.8" y="244">V.</text>
<text x="176" y="244">Change</text>
<text x="218" y="244">Date</text>
<text x="233" y="244">Name</text>
<text x="304.1" y="243">Material</text>
<text x="350" y="243.1">Scale</text>
<text x="171.1" y="249.9">#</text>
<text x="176" y="249.9">Change description</text>
<text x="217.4" y="250">Date</text>
<text x="232.8" y="250">Kürzel</text>
<text x="303.9" y="246.8">1.7131 ( 16MnCr5)</text>
<text x="365.1" y="266.1">ERG-Article-Nr.</text>
<text x="365" y="279">Abteilung</text>
<text x="402.3" y="286.2">1</text>
</g>
<g font-size="2.7" fill="#808080">
<text x="244" y="275.8">Ganshorn Medizin Electronic GmbH</text>
<text x="244" y="278.7">Industriestraße 6-8, D-97618 Niederlauer, Germany</text>
</g>
<text font-size="2.6" x="211.1" y="58" transform="rotate(-90 211.1 58)">⌀17 g5</text>
<g font-size="2.5">
<text x="365.1" y="249.9">Approved by</text>
<text x="304" y="256.8">Title</text>
<text x="364.8" y="275.8">Dept.R&amp;D</text>
<text x="395.9" y="282.9">Sheet</text>
</g>
<g font-size="2">
<text x="245.4" y="242.9">Unless otherwise specified:</text>
<text x="245.4" y="245.4">Dimensions are in millimeters.</text>
<text x="245.4" y="247.9">General tolerances:</text>
<text x="246.5" y="250.4">- Plastic moulded parts:</text>
<text x="283.5" y="250.4">DIN ISO 20457:2018</text>
<text x="245.4" y="252.8">- TG7</text>
<text x="245.4" y="257.9">Material to comply with</text>
<text x="246.5" y="255.4">- Metal and other plastic parts:</text>
<text x="283.5" y="255.4">DIN ISO 2769-fH</text>
<text x="245.4" y="260.3">RoHS Directive 2011/65/EU incl. 2015/863/EU</text>
<text x="137" y="266.6">0,5x45° (2x)</text>
</g>
<g font-size="1.5">
<text x="244.2" y="282.2">Proprietary and confidential.</text>
<text x="244.2" y="284">The information contained in this drawing is the sole property of Ganshorn Medizin Electronic GmbH. Any reproduction in part or as a whole without the written permission of</text>
<text x="244.2" y="285.8">Ganshorn Medizin Electronic GmbH is prohibited.</text>
</g>
</svg>
